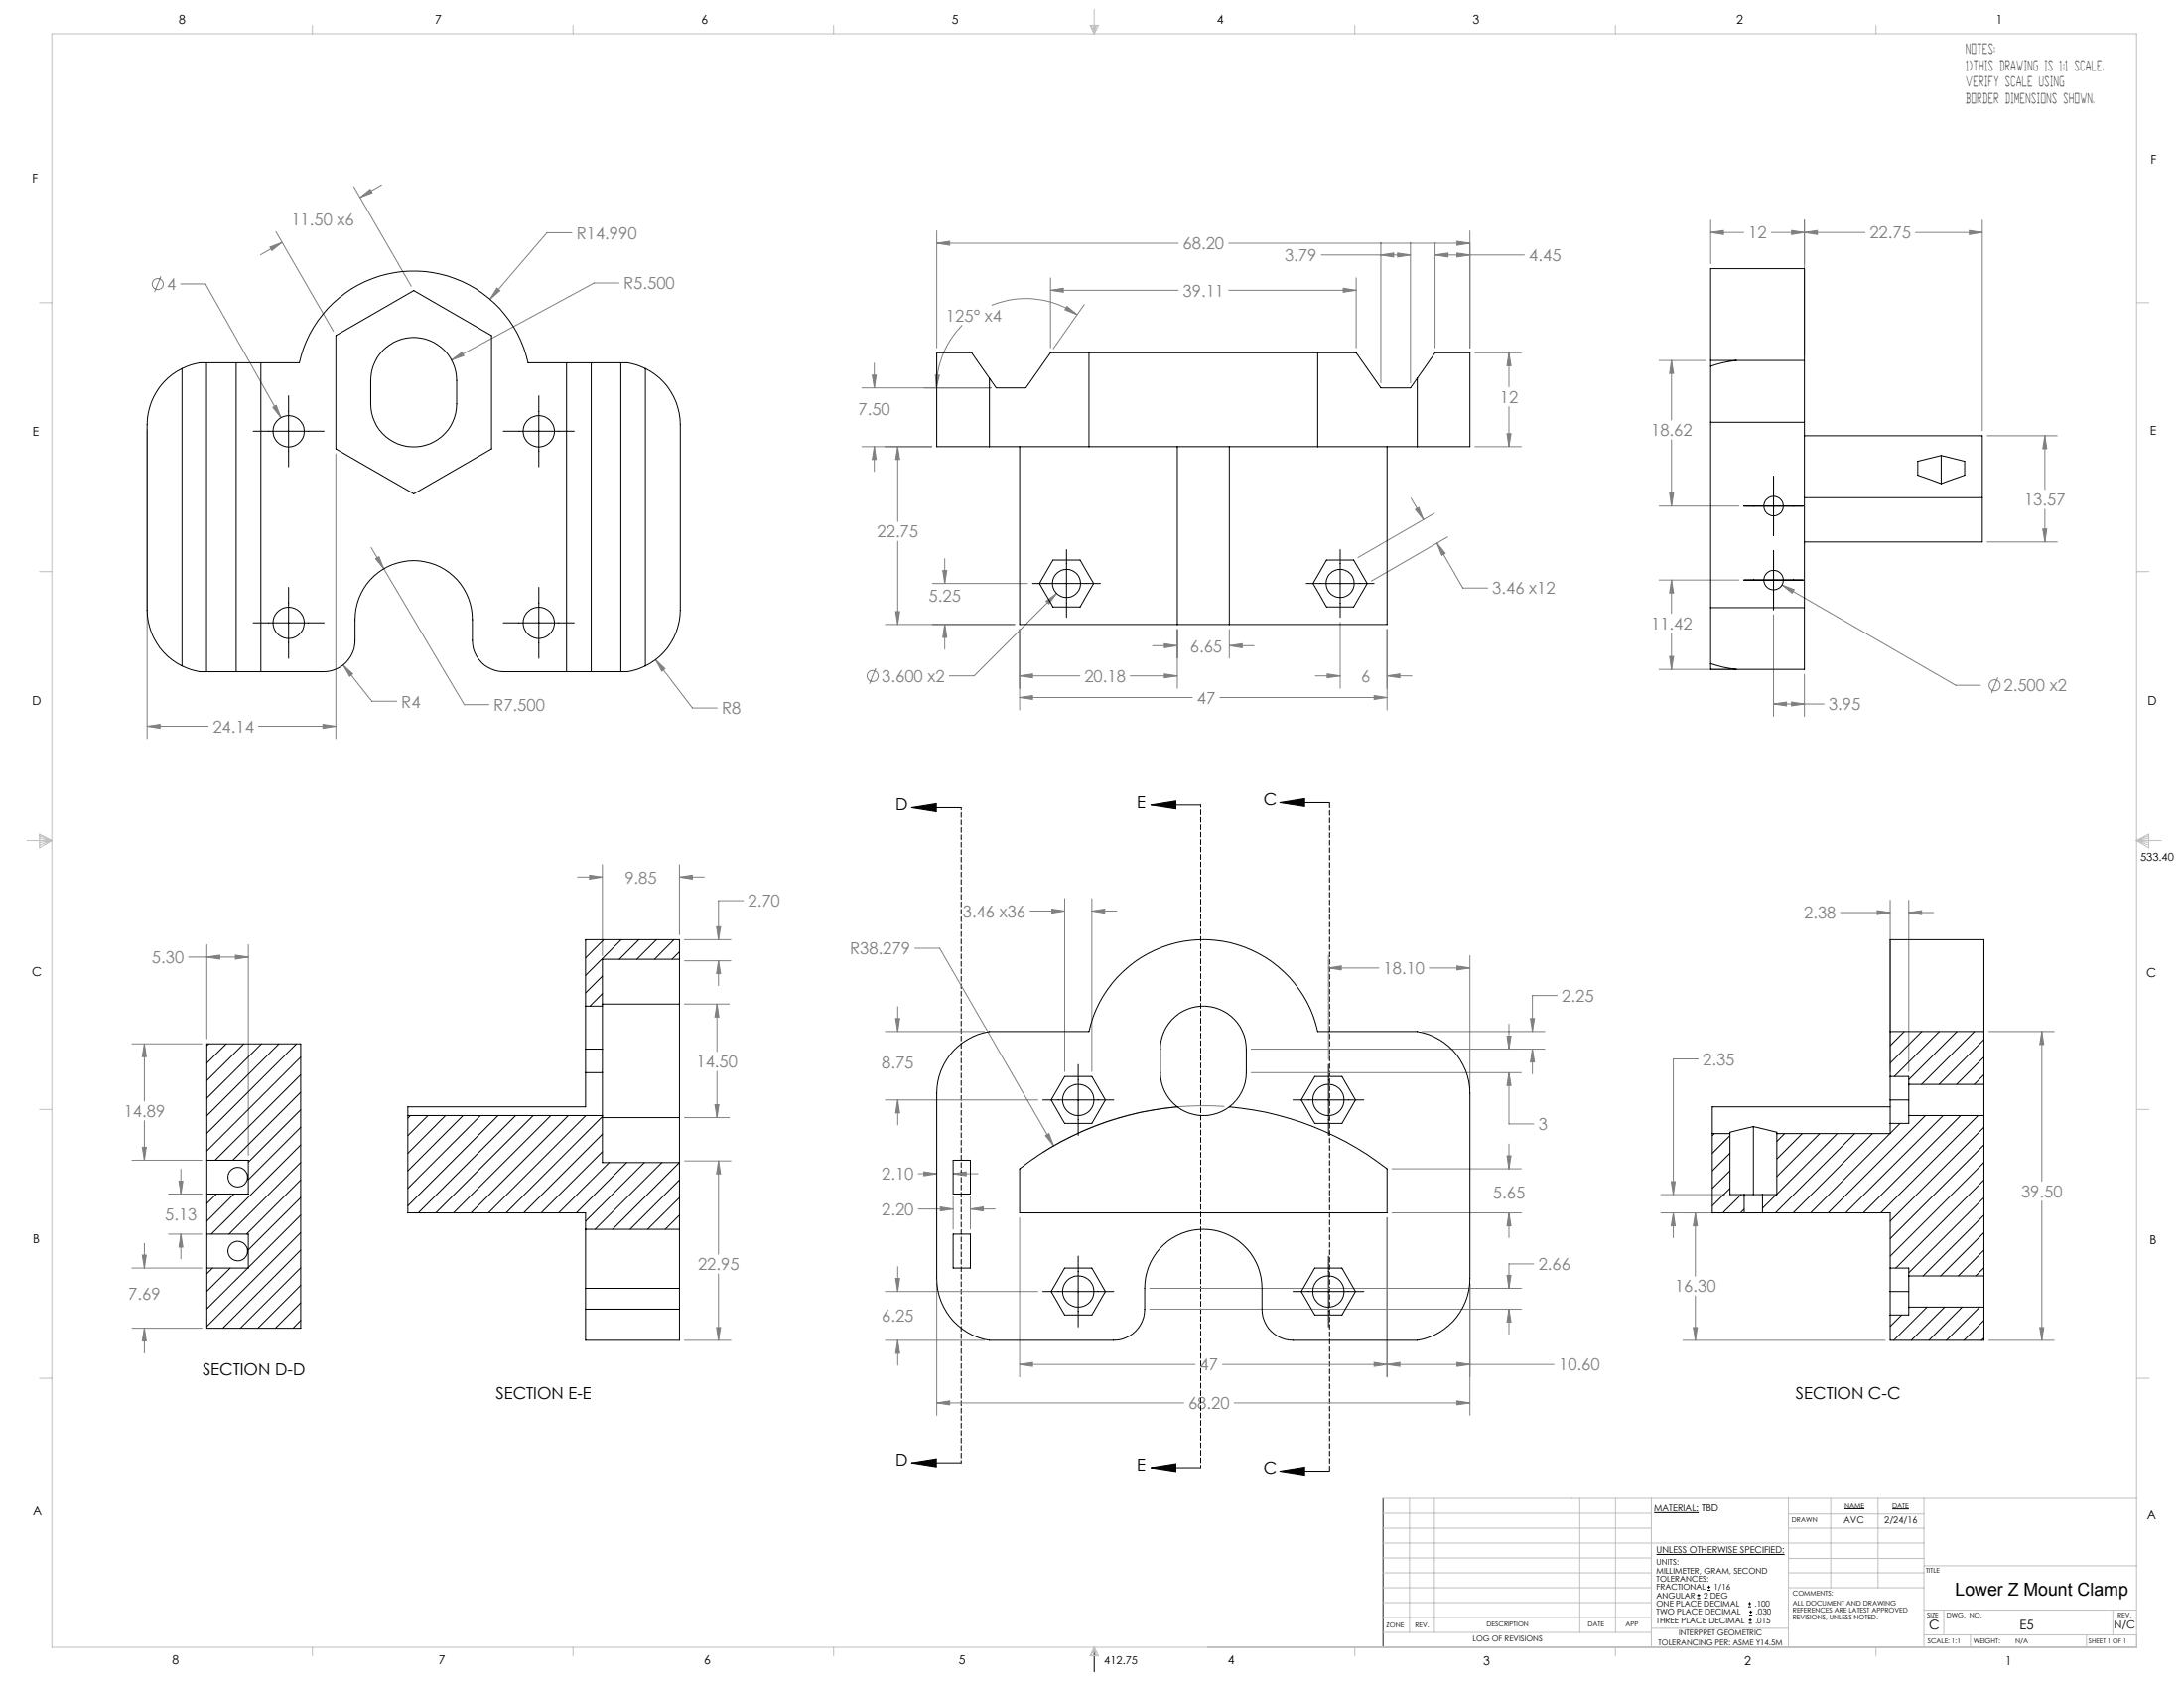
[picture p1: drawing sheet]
<svg xmlns="http://www.w3.org/2000/svg" width="559mm" height="432mm" viewBox="0 0 559 432" stroke-linecap="round" stroke-linejoin="round" font-family="sans-serif">
<g fill="none" stroke="#808080" stroke-width=".25">
<path d="M70.6 59.3l14.7 25.4M90.5 47.8l14.7 25.4M92.1 50.5l2.6-2.1 .5 .9zM97.6 47.3l-5.5 3.2M146.3 59.5h-6.4l-14.5 17.1M239.7 59.1v29.9M376.1 59.1v29.9M437.7 59.5l3.3-.5v1zM437.7 56.3v11.2M437.7 59.5h8.5M453.2 59.5h24M458.4 59l3.3 .5-3.3 .5z"/>
<path d="M461.7 59.5l3.3-.5v1zM461.7 56.3v34.6M490.1 59.5h17.1M503.9 59l3.3 .5-3.3 .5zM507.2 56.3v53.9M41.2 70.7l-1.7 4M46.2 72.6h6.4l19.3 34.3M69.1 63.2l3.1-1.2-2.6 2.1zM72.2 62l-5.5 3.2M127.1 73.7l.8 .7-2.5 2.2zM158.4 72.4h-6.4l-36.5 19.7M239.7 62.2l3.3-.5v1.1z"/>
<path d="M239.7 62.2h61.8M253.7 78.1a23 23 0 0 1 21.9 2.4M268.8 74.3l3.3-.6v1.1zM268.8 71.1v17.9M268.8 74.3h32.7M273 78.4l2.6 2.1-3.1-1.3zM277.4 77.9l-7.9 11.3M314.4 62.2h61.7M314.4 74.3h32.6M338.1 65.2h22.8M343.7 73.7l3.3 .6-3.3 .5zM347 71.1v17.9"/>
<path d="M353.3 65.2l3.3-.5v1.1zM353.3 62.1v35.9M357.6 64.7l3.3 .5-3.3 .6zM360.9 62.1v35.9M367.2 65.2l3.3-.5v1.1zM367.2 62.1v26.9M367.2 65.2h22.8M372.8 64.7l3.3 .5-3.3 .6zM372.8 61.7l3.3 .5-3.3 .6zM115.5 92.1l2.7-2 .5 .9zM220.5 99.2h33.1M223.2 96h1l-.5 3.2z"/>
<path d="M223.7 92.9v6.3M239.3 95.9l1 .1-.7 3.2zM246.2 83.1a22.8 22.8 0 0 0-6.6 16.1M377.4 90.2h11.9M386.1 90.2l.5 3.4h-1zM386.1 90.2v8.8M424.5 92.2h11.9M427.7 92.2l.5 3.3h-1zM427.7 92.2v15.3M37.6 109.9v79.1M69.8 104.2l.9-.5 1.2 3.2zM85.9 116.1v72.9"/>
<path d="M220.5 114.3h17.9M223.7 114.3l.5 3.2h-1zM223.7 114.3v6.3M229.7 114.3l.5 3.2h-1zM229.7 114.3v19.1M377.4 114.3h11.9M385.6 110.9h1l-.5 3.4zM386.1 104v10.3M427.7 112.5v17M508.5 111.5h17.9M523.2 111.5l.5 3.3h-1zM523.2 111.5v13.7"/>
<path d="M229.7 138.5v21.2M361 127.4l3.2 5.5M362.1 130.3l.9-.5 1.2 3.1zM367 131.3l-19.5 11.3M367.7 138.9l2.1 2.6-.9 .6zM367.7 138.9l6.6 11.5h6.3M370.4 137.3l-19.5 11.3M424.5 129.5h20.4M427.2 126.2h1l-.5 3.3zM508.5 138.6h17.9M522.7 135.3h1l-.5 3.3zM523.2 130.2v8.4"/>
<path d="M95 140.1l23.8 40.2h6.3M96.1 142.9l.9-.5 1.2 3.1zM226.5 159.7h33.1M229.2 156.5h1l-.5 3.2zM238.5 149.3h24.4M241.2 145.9h1.1l-.6 3.4zM241.7 159.7l.6 3.4h-1.1zM241.7 142.9v6.4M241.7 159.7v6.4M267.7 153.8l2.6-2-1.9 2.7zM270.3 151.8l-21.1 21.1h-6.3M342.9 159.2v16.9"/>
<path d="M424.5 148.4h20.4M427.7 148.4l.5 3.3h-1zM427.7 148.4v8.5M453.8 157.2v26.1M456 149.6l3.1 1.2-.6 .9zM456 149.6l44.4 25.7h6.3M87.8 170.1l2.4 2.3-.7 .6zM87.8 170.1l7.3 9.3h6.4M167.7 168.8l2.4 2.3-.8 .6zM167.7 168.8l9.5 12.3h6.3M224.1 170.9l-1.6 4M260.9 178.4l3.3-.5v1z"/>
<path d="M260.9 172.9l3.3-.5v1zM260.9 161v20.6M260.9 172.9h15.4M260.9 178.4h44.2M289.2 172.9h12M294.9 165.2h6.3M297.9 164.7l3.3 .5-3.3 .5zM297.9 172.4l3.3 .5-3.3 .5zM301.2 161v15.1M312.1 178.4h42.8M314.5 165.2l3.3-.5v1zM314.5 161v7.3"/>
<path d="M314.5 165.2h6.4M336.5 172.9h6.4M339.6 172.4l3.3 .5-3.3 .5zM351.6 177.9l3.3 .5-3.3 .5zM354.9 172.9l3.3-.5v1zM354.9 161v20.6M354.9 172.9h6.3M424.5 171.2h18.4M427.2 167.9h1l-.5 3.3zM427.7 162v9.2M458.4 179.6l3.3 .5-3.3 .5zM461.7 172.5v10.8"/>
<path d="M511.2 173.3l-1.6 4M37.6 185.8l3.4-.5v1zM37.6 185.8h15.7M66.1 185.8h19.8M82.6 185.3l3.3 .5-3.3 .5zM453.8 180.1l3.3-.5v1zM453.8 180.1h12.9M147.8 224.4h6.3M150.8 223.9l3.3 .5-3.3 .5zM154.1 221.2v23.3M173.8 224.4l3.3-.5v1zM173.8 221.2v17.9"/>
<path d="M173.8 224.4h6.4M183.3 237.1h1.1l-.6 3.3zM190.2 230.4h-6.4v10M263.6 233h8.8M269.1 232.6l3.3 .4-3.3 .6zM272.4 229.9v44.2M279.4 233l3.2-.4v1zM279.4 229.9v44.2M279.4 233h6.3M470.9 233.4h12.7M480.3 232.9l3.3 .5-3.3 .6zM483.6 230.3v43.8"/>
<path d="M488.4 233.4l3.3-.5v1.1zM488.4 230.3v43.8M488.4 233.4h6.3M48.2 244.8h15.3M52.9 244.8l3.3-.5v1.1zM52.9 241.7v24M60.2 244.3l3.3 .5-3.3 .6zM63.5 241.7v53.8M175.1 245.8h11.9M175.1 240.4h11.9M175.1 256.9h11.5M183.4 256.9l.5 3.3h-1z"/>
<path d="M183.4 256.9v12.1M183.8 245.8l.6 3.3h-1.1zM183.8 245.8v6.3M229.7 257.5v6.4M234.1 242.6h6.3l29.2 50.5M339.9 247.6l3.3-.5v1zM339.9 244.4v26.6M339.9 247.6h12.9M365.7 247.6h10.4M372.8 247.1l3.3 .5-3.3 .5zM376.1 244.4v34M398.4 254.7h-6.3v9.2"/>
<path d="M33.8 267h17.8M36.9 267l.5 3.3h-1zM36.9 267v14.7M183.4 274v11.9M226.5 263.9h25.4M229.2 260.6h1l-.5 3.3zM320.1 274.4h69.2M320.1 268.4h75.2M363.9 263.9h31.4M385.6 265.1h1l-.5 3.3zM386.1 274.4l.5 3.3h-1zM386.1 262v6.4"/>
<path d="M386.1 274.4v13.1h6.3M391.6 260.6h1l-.5 3.3zM392.1 268.4l.5 3.3h-1zM392.1 268.4v6.3M434.5 270.9h-6.4v34.7M508.9 263.9h16.7M522.4 263.9l.5 3.3h-1zM522.4 263.9v38.3M33.8 296.8h17.8M36.4 293.5h1l-.5 3.3zM36.9 286.7v10.1M46.3 299.1v6.3"/>
<path d="M175.1 297h11.9M175.1 285.9h11.5M182.9 282.6h1l-.5 3.3zM183.8 297l.6 3.3h-1.1zM183.8 297v23.9M226.5 281.4h39M229.7 281.4l.5 3.3h-1zM229.7 281.4v6.3M236.4 299.8l3.3 .4-3.3 .6zM267.5 290.5l.9-.5 1.2 3.1zM313.3 283a77 77 0 0 0-46.4 11.7M356.2 299h33.1"/>
<path d="M385.6 295.7h1l-.5 3.3zM386.1 292.6v6.4M36.9 318v6.4M43.1 305.4h8.5M43.1 315.7h8.5M45.8 302.2h1l-.5 3.2zM46.3 315.7l.5 3.3h-1zM46.3 315.7v6.4M234.9 309.3h9M234.9 300.2h4.8M240.6 308.8l3.3 .5-3.3 .5zM243.9 300.2l3.3-.4v1z"/>
<path d="M243.9 306.1v8.3M243.9 300.2h6.3M248.3 309.3l3.3-.5v1zM248.3 306.1v8.3M248.3 309.3h6.3M260.9 311.5v40.7M354.9 311.5v40.7M356.2 310.3h33.1M386.1 310.3l.5 3.3h-1zM386.1 310.3v6.3M425 310.3h24.7M425 305.6h16.4"/>
<path d="M427.6 302.3h1l-.5 3.3zM428.1 310.3l.5 3.3h-1zM428.1 310.3v6.3M433.8 310.3l.5 3.3h-1.1zM433.8 310.3v16.2M522.4 307.2v35.7M33.8 324.4h17.8M33.8 339.8h17.8M36.4 321.1h1l-.5 3.3zM36.9 339.8l.5 3.2h-1zM36.9 339.8v6.3M183.3 339.6h1.1l-.6 3.3z"/>
<path d="M183.8 325.9v17M226.5 330.4h39M229.2 327.1h1l-.5 3.3zM229.7 324v6.4M239.7 328.3v33.8M294.1 329.6h95.2M294.1 334.9h95.2M376.1 328.3v33.8M385.6 326.2h1l-.5 3.4zM386.1 334.9l.5 3.3h-1zM386.1 334.9v6.3M392.4 323.3h-6.3v6.3"/>
<path d="M433.2 339.6h1.1l-.5 3.3zM433.8 331.5v11.4M521.9 339.6h1l-.5 3.3zM175.1 342.9h11.9M226.5 342.9h25.4M229.7 342.9l.5 3.3h-1zM229.7 342.9v6.3M239.7 358.9l3.3-.5v1zM239.7 358.9h63.2M260.9 349l3.3-.5v1zM260.9 349h44.9M312.8 349h84.8"/>
<path d="M315.8 358.9h60.3M351.6 348.5l3.3 .5-3.3 .5zM354.9 349l3.3-.5v1zM372.8 358.4l3.3 .5-3.3 .5zM372.8 348.5l3.3 .5-3.3 .5zM430.6 342.9h51.8M508.9 342.9h16.7"/>
<circle cx="40.4" cy="72.7" r="1.4"/>
<circle cx="223.3" cy="172.9" r="1.42"/>
<circle cx="510.4" cy="175.3" r="1.41"/>
</g>
<g fill="none" stroke="#000" stroke-width=".25">
<path d="M64.8 110.3h18.1M73.8 101.2v18.2M128.8 110.3h18.1M137.9 101.2v18.2M446.2 129.5h15.2M453.8 121.9v15.2M64.8 159.3h18.1M73.8 150.2v18.2M128.8 159.3h18.1M137.9 150.2v18.2M264.2 149.3h17.4M272.9 140.6v17.3"/>
<path d="M334.2 149.3h17.4M342.9 140.6v17.3M446.2 148.4h15.2M453.8 140.8v15.2M233.2 206.6h12.7M233.2 206.6l6.4-1v2zM294.5 206l6.3-1.1v2zM294.5 206h12.7M327.4 205.4l6.4-1.1v2zM327.4 205.4h12.7M275.9 272.3v18.1M339.9 272.3v18.1"/>
<path d="M266.8 281.4h18.2M330.8 281.4h18.2M266.8 330.4h18.2M275.9 321.3v18.1M330.8 330.4h18.2M339.9 321.3v18.1M233.2 374.2h12.7M233.2 374.2l6.4-1v2zM294.5 375.4l6.3-1v2zM294.5 375.4h12.7M327.4 376.3l6.4-1v2zM327.4 376.3h12.7"/>
<path d="M423.2 386.9h11.4M423.8 397.6h32.8M471.9 385.9h5.1M484.2 386h4.2M434.2 408.9h.8M434.2 408.1h.8M434.6 407.7v.8M436.9 406.8h.8M436.9 406h.8M437.3 405.6v.8M447.3 411h.8M447.3 410.2h.8"/>
<path d="M447.4 415.3h.8M447.4 414.4h.8M447.5 413.1h.8M447.5 412.3h.8M447.7 409.8v.8M447.8 414.1v.8M448 411.9v.8M280 421.4v6.3"/>
</g>
<path d="M340.2 205.3v171" fill="none" stroke="#000" stroke-width=".25" stroke-dasharray="1.3 .6" stroke-dashoffset="-.1"/>
<path d="M245.9 206.6v167.6M307.2 205.9v169.5" fill="none" stroke="#000" stroke-width=".25" stroke-dasharray="1.3 .6" stroke-dashoffset=".7"/>
<path d="M353.9 383.3v38.1" fill="none" stroke="#191924" stroke-width=".25"/>
<path d="M533.9 421.4h12.8" fill="none" stroke="#c0c0c0" stroke-width=".25" stroke-dasharray="15.2 1.3 1.3 1.3" stroke-dashoffset="10.7"/>
<path d="M546.7 421.4v-3.2" fill="none" stroke="#c0c0c0" stroke-width=".25" stroke-dasharray="15.2 1.3 1.3 1.3"/>
<g fill="none" stroke="#c0c0c0" stroke-width=".25">
<path d="M13.3 8.6h533.4v412.8h-533.4zM79.9 6.5v2.1M146.6 6.5v2.1M213.3 6.5v2.1M278.9 6.5h2.2l-1.1 2.1zM279.1 6.5l.9 2.1M279.6 6.5l.4 2.1M280 2.4v6.2M280.3 6.5l-.3 2.1M280.6 6.5l-.6 2.1M346.6 6.5v2.1M413.3 6.5v2.1"/>
<path d="M480 6.5v2.1M10.1 77.4h3.2M546.7 77.4h3.1M10.1 146.2h3.2M546.7 146.2h3.1M6.9 215h6.4M10.1 213.4l3.2 1.6-3.2 1.9zM10.1 213.8l3.2 1.2M10.1 214.4l3.2 .6M13.3 215l-3.2 1.2M13.3 215l-3.2 .5M546.7 215h6.3"/>
<path d="M546.7 215l3.1 .5M546.7 215l3.1 1.2M546.7 215l3.1-1.6v3.5zM549.8 214.4l-3.1 .6M549.8 213.8l-3.1 1.2M10.1 283.8h3.2M546.7 283.8h3.1M10.1 352.6h3.2M546.7 352.6h3.1M353.9 383.3h192.8M353.9 390.9h68.6M353.9 394.7h138.4"/>
<path d="M353.9 398.5h68.6M353.9 387.1h68.6M360.6 383.3v34.3M367 383.3v34.3M404.2 383.3v34.3M413.3 383.3v34.3M422.5 383.3v38.1M457.6 383.3v38.1M457.6 387.3h34.7M457.6 390.9h34.7M457.6 398.6h34.7M468.4 383.3v22.9"/>
<path d="M480.5 383.3v22.9M492.3 383.3v38.1M353.9 413.8h68.6M353.9 417.6h68.6M353.9 406.2h68.6M353.9 402.3h68.6M353.9 410h68.6M422.5 416.5h35.1M457.6 406.2h34.7M457.6 402.3h34.7M492.3 418.2h54.4M492.3 411.9h54.4"/>
<path d="M492.3 400.5h54.4M497.3 411.9v6.3M504.2 418.2v3.2M533.9 418.2v3.2M540.6 411.9v6.3M79.9 421.4v2.1M146.6 421.4v2.1M213.3 421.4v2.1M280 421.4l1.1 2.2h-2.2zM280 421.4l.6 2.2M280 421.4l-.9 2.2M280 421.4l-.4 2.2"/>
<path d="M280 421.4l.3 2.2M346.6 421.4v2.1M413.3 421.4v2.1M480 421.4v2.1"/>
</g>
<path d="M327.4 205.4l6.4-1.1v2zM327.4 376.3l6.4-1v2zM233.2 206.6l6.4-1v2zM233.2 374.2l6.4-1v2zM294.5 206l6.3-1.1v2zM294.5 375.4l6.3-1v2z" fill="#000"/>
<path d="M240.6 308.8l3.3 .5-3.3 .5zM248.3 309.3l3.3-.5v1zM385.6 295.7h1l-.5 3.3zM386.1 310.3l.5 3.3h-1zM260.9 349l3.3-.5v1zM351.6 348.5l3.3 .5-3.3 .5zM267.5 290.5l2.1 2.6-1.2-3.1zM279.4 233l3.2-.4v1zM269.1 232.6l3.3 .4-3.3 .6zM239.7 358.9l3.3-.5v1zM372.8 358.4l3.3 .5-3.3 .5zM372.8 247.1l3.3 .5-3.3 .5zM339.9 247.6l3.3-.5v1zM229.7 342.9l.5 3.3h-1zM229.2 327.1h1l-.5 3.3zM229.2 260.6h1l-.5 3.3zM229.7 281.4l.5 3.3h-1zM386.1 274.4l.5 3.3h-1zM385.6 265.1h1l-.5 3.3zM243.9 300.2l3.3-.4v1zM236.4 299.8l3.3 .4-3.3 .6zM392.1 268.4l.5 3.3h-1zM391.6 260.6h1l-.5 3.3zM354.9 349l3.3-.5v1zM372.8 348.5l3.3 .5-3.3 .5zM385.6 326.2h1l-.5 3.4zM386.1 334.9l.5 3.3h-1zM267.7 153.8l.7 .7 1.9-2.7zM362.1 130.3l.9-.5 1.2 3.1zM367.7 138.9l2.1 2.6-.9 .6zM260.9 178.4l3.3-.5v1zM351.6 177.9l3.3 .5-3.3 .5zM354.9 172.9l3.3-.5v1zM339.6 172.4l3.3 .5-3.3 .5zM297.9 164.7l3.3 .5-3.3 .5zM314.5 165.2l3.3-.5v1zM260.9 172.9l3.3-.5v1zM297.9 172.4l3.3 .5-3.3 .5zM372.8 64.7l3.3 .5-3.3 .6zM367.2 65.2l3.3-.5v1.1zM239.7 62.2l3.3-.5v1.1zM372.8 61.7l3.3 .5-3.3 .6zM343.7 73.7l3.3 .6-3.3 .5zM268.8 74.3l3.3-.6v1.1zM386.1 90.2l.5 3.4h-1zM385.6 110.9h1l-.5 3.4zM229.2 156.5h1l-.5 3.2zM229.7 114.3l.5 3.2h-1zM353.3 65.2l3.3-.5v1.1zM357.6 64.7l3.3 .5-3.3 .6zM273 78.4l2.6 2.1-3.1-1.3zM239.3 95.9l1 .1-.7 3.2zM241.7 159.7l.6 3.4h-1.1zM241.2 145.9h1.1l-.6 3.4zM223.2 96h1l-.5 3.2zM223.7 114.3l.5 3.2h-1zM456 149.6l2.5 2.1 .6-.9zM458.4 59l3.3 .5-3.3 .5zM437.7 59.5l3.3-.5v1zM503.9 59l3.3 .5-3.3 .5zM461.7 59.5l3.3-.5v1zM523.2 111.5l.5 3.3h-1zM522.7 135.3h1l-.5 3.3zM427.2 167.9h1l-.5 3.3zM427.7 148.4l.5 3.3h-1zM427.7 92.2l.5 3.3h-1zM427.2 126.2h1l-.5 3.3zM458.4 179.6l3.3 .5-3.3 .5zM453.8 180.1l3.3-.5v1zM427.6 302.3h1l-.5 3.3zM428.1 310.3l.5 3.3h-1zM433.2 339.6h1.1l-.5 3.3zM433.8 310.3l.5 3.3h-1.1zM488.4 233.4l3.3-.5v1.1zM480.3 232.9l3.3 .5-3.3 .6zM522.4 263.9l.5 3.3h-1zM521.9 339.6h1l-.5 3.3zM60.2 244.3l3.3 .5-3.3 .6zM52.9 244.8l3.3-.5v1.1zM36.9 267l.5 3.3h-1zM36.4 293.5h1l-.5 3.3zM45.8 302.2h1l-.5 3.2zM46.3 315.7l.5 3.3h-1zM36.4 321.1h1l-.5 3.3zM36.9 339.8l.5 3.2h-1zM150.8 223.9l3.3 .5-3.3 .5zM173.8 224.4l3.3-.5v1zM183.8 245.8l.6 3.3h-1.1zM183.3 237.1h1.1l-.6 3.3zM183.8 297l.6 3.3h-1.1zM183.3 339.6h1.1l-.6 3.3zM183.4 256.9l.5 3.3h-1zM182.9 282.6h1l-.5 3.3zM92.1 50.5l2.6-2.1 .5 .9zM69.1 63.2l3.1-1.2-2.6 2.1zM82.6 185.3l3.3 .5-3.3 .5zM37.6 185.8l3.4-.5v1zM87.8 170.1l1.7 2.9 .7-.6zM96.1 142.9l2.1 2.6-1.2-3.1zM69.8 104.2l2.1 2.7-1.2-3.2zM127.1 73.7l-1.7 2.9 2.5-2.2zM115.5 92.1l3.2-1.1-.5-.9zM167.7 168.8l1.6 2.9 .8-.6z" fill="#808080"/>
<g fill="none" stroke="#000" stroke-width=".25">
<path d="M46.6 94.3l2.2-.9 2.3-.6h25.5a30 30 0 0 1 29.3-23.5 30 30 0 0 1 29.2 23.5h25.5l2.3 .6 2.2 .9M46.6 94.3a16.1 16.1 0 0 0-9 14.3v47.4a16.1 16.1 0 0 0 9 14.4M46.6 94.3v76.1M52.8 92.8v79M60.4 92.8v79M66.7 92.8v79M85.9 85.8l20-11.5 19.9 11.5v29l-19.9 11.5-20-11.5zM97.9 89.7a11 11 0 0 1 12-2.6 11 11 0 0 1 6.9 10.2v6a11 11 0 0 1-10.9 11 11 11 0 0 1-11-11v-6a10.9 10.9 0 0 1 3-7.6zM145 92.8v79M151.3 92.8v79M158.9 92.8v79M165.1 94.3a16.1 16.1 0 0 1 9 14.3v47.4a16.1 16.1 0 0 1-9 14.4"/>
<path d="M165.1 94.3v76.1M253.2 96.8l-4.6-6.6h-8.9v24.1h13.5M253.2 96.8v17.5M278.6 90.2h58.5M278.6 90.2v24.1M278.6 90.2h-9.8l-6.3 9h-7.6l-1.7-2.4M337.1 90.2v24.1M337.1 90.2h9.9l6.3 9h7.6l1.7-2.4M362.6 96.8l4.6-6.6h8.9v24.1h-13.5M362.6 96.8v17.5M437.7 93.7v14.3M437.7 92.2v-23.5h24v23.5"/>
<path d="M437.7 92.2h24M437.7 92.2v1.5M444.2 92.2a29.3 29.3 0 0 0-6.5 1.5M461.7 92.2v15.8M253.2 114.3h25.4M260.9 114.3v45.4h40.3M278.6 114.3h58.5M301.2 114.3v45.4M314.5 114.3v45.4M337.1 114.3h25.5M354.9 114.3v45.4h-40.4M437.7 108h24"/>
<path d="M437.7 108v47.4M461.7 111.5h45.5v15.8M461.7 108v47.4M496.7 116.5l-6 1.5v3.6l6 2.1M496.7 116.5l6 1.5v3.6l-6 2.1M496.7 116.5v7.2M461.7 127.3h45.5M507.2 127.3v11.3h-45.5M269.4 143.3h7l3.4 6-3.4 6h-7l-3.4-6zM301.2 159.7h13.3M339.4 143.3h7l3.4 6-3.4 6h-7l-3.4-6zM437.7 155.4v14.4"/>
<path d="M437.7 155.4h24M461.7 155.4v15.8h-24v-1.4M46.6 170.4l2.2 .9 2.3 .5h31.8a8 8 0 0 0 7.9-8 25.7 25.7 0 0 1 1-10.7 15 15 0 0 1 16.8-9.4 15 15 0 0 1 12.3 14.8v5.3a8 8 0 0 0 7.9 8h31.8l2.3-.5 2.2-.9M437.7 169.8a29.3 29.3 0 0 0 6.5 1.4M149.8 257.4v11M149.8 257.4v-17h24v74.1M149.8 257.4h4.3M150 240.4l-.2 .1M154.1 257.4v11M154.1 256.9h19.7M154.1 249.7l-4.3 4.3M154.1 254.2l-3.1 3.2"/>
<path d="M154.5 240.4l-4.7 4.6M159 240.4l-9.2 9.1M163.5 240.4l-5 5M168 240.4l-5.1 5M172.4 240.4l-4.9 5M173.8 245.4h-19.7v12M173.8 243.5l-1.9 1.9M52.9 267h24v72.8h-24zM53.4 267l-.5 .5M57.9 267l-5 5M62.4 267l-9.5 9.4M66.9 267l-14 14"/>
<path d="M71.4 267l-18.5 18.4M75.8 267l-22.9 22.9M76.9 270.4l-24 24M76.9 274.9l-21.9 21.9M76.9 279.4l-17.4 17.4M149.8 274.4v8.7h-45.4v2.3M149.8 268.4v6M149.8 274.4h4.3M149.8 268.4h4.3M154.1 274.4v11M154.1 268.4v6M244 268.7a16.5 16.5 0 0 1 9.2-4.8h25.4a30 30 0 0 1 29.3-23.5 30 30 0 0 1 29.2 23.5h25.5a16 16 0 0 1 13.5 15.8v47.4a16 16 0 0 1-13.5 15.8h-31.7a7.9 7.9 0 0 1-8-8 25.8 25.8 0 0 0-1-10.8 15 15 0 0 0-16.8-9.4 15 15 0 0 0-12.2 14.9v5.3a7.9 7.9 0 0 1-8 8h-31.7a16 16 0 0 1-13.5-15.8v-47.4a16.1 16.1 0 0 1 4.3-11z"/>
<path d="M272.4 275.4h7l3.4 6-3.4 6h-7l-3.4-6zM336.4 275.4h7l3.4 6-3.4 6h-7l-3.4-6zM483.6 263.9v-23.5h24v23.5M483.6 263.9h24M483.6 275.4h4.8v2M483.6 263.9v26.1h-29M487.2 263.9l-3.6 3.6M488.4 277.4v8M488.4 277.4h19.2M491.7 263.9l-8.1 8.1M496.2 263.9l-11.5 11.5M500.7 263.9l-12.3 12.3"/>
<path d="M505.2 263.9l-13.5 13.5M507.6 277.4v8M507.6 263.9v13.5M507.6 265.9l-11.5 11.5M507.6 270.4l-7 7M507.6 274.9l-2.5 2.5M52.9 296.8h10.6v8.6h-10.6M76.9 283.9l-13.4 13.4M76.9 288.4l-13.4 13.4M76.9 292.9l-22.8 22.8M76.9 297.4l-18.3 18.3M104.4 285.4v24.9h45.4v4.2"/>
<path d="M104.4 285.4h49.7M105 285.4l-.6 .6M109.5 285.4l-5.1 5.1M114 285.4l-9.6 9.6M118.5 285.4l-14.1 14.1M122.9 285.4l-18.5 18.6M127.5 285.4l-23.1 23.1M131.9 285.4l-24.9 24.9M136.4 285.4l-24.9 24.9M140.9 285.4l-24.9 24.9M145.4 285.4l-24.9 24.9M149.9 285.4l-24.9 24.9"/>
<path d="M154.1 285.4v12h19.7M154.1 285.9h19.7M154.1 285.6l-24.6 24.7M154.1 290.1l-20.1 20.2M154.1 294.6l-15.6 15.7M155.9 297.4l-13 12.9M160.3 297.4l-12.8 12.9M164.9 297.4l-15.1 15M169.3 297.4l-17 17.1M173.8 297.4l-17.1 17.1M243.9 296.8h4.4v8.6h-4.4zM301.2 283.1a76.8 76.8 0 0 0-40.3 15.9v11.3h94v-11.3a76.8 76.8 0 0 0-40.4-15.9"/>
<path d="M301.2 283.1a11.1 11.1 0 0 0 13.3 0M301.2 283.1a10.9 10.9 0 0 1-4.3-8.7v-6a11 11 0 0 1 11-11 11 11 0 0 1 11 11v6a10.9 10.9 0 0 1-4.4 8.7M438.1 290v20.3h8.2M438.1 290h4.5M438.6 290l-.5 .5M442.6 290.5l-4.5 4.5M442.6 295l-4.5 4.5M442.6 299.5l-4.5 4.5M442.6 290v15.6h3.7M448.6 288.2l6 1.4v.4M448.6 288.2l-6 1.4v.4M448.6 288.2v17.4"/>
<path d="M454.6 290v15.6h-3.6M456.6 290l-2 2M461.1 290l-6.5 6.5M465.6 290l-11 11M470.1 290l-15.5 15.5M474.6 290l-20.3 20.3M479.1 290l-20.3 20.3M483.6 290l-20.3 20.3M483.6 283.1h-45.5v6.9M483.6 281.4h4.8M486.2 287.4l-2.6 2.5M488.4 285.4v2h-4.8"/>
<path d="M488.4 285.4h19.2M492.7 285.4l-25 24.9M497.2 285.4l-25 24.9M501.7 285.4l-25 24.9M506.1 285.4l-24.9 24.9M507.6 285.4v41M507.6 288.4l-24 24M507.6 292.9l-24 24M507.6 297.4l-24 23.9M52.9 315.7h10.6v8.7h-10.6M55.4 305.4l-2.5 2.5M59.9 305.4l-7 7"/>
<path d="M76.9 301.8l-13.8 13.9M76.9 306.4l-13.4 13.3M76.9 310.8l-13.4 13.4M76.9 315.3l-24 24M76.9 319.8l-19.9 20M149.8 314.5v15.1M149.8 314.5h24M173.8 314.5v15.1M173.8 301.8l-12.6 12.7M173.8 306.4l-8.1 8.1M173.8 310.8l-3.6 3.7M243.9 315.7h4.4v8.7h-4.4z"/>
<path d="M442.6 304l-4.5 4.5M445.5 305.6l-4.7 4.7M446.3 309.3l-1 1M446.3 305.6h4.7M446.3 310.3h4.7M446.3 305.6v4.7M451 310.3h32.6v32.6h24v-8.5M451 305.6v4.7M454.5 305.6l-3.5 3.5M507.6 301.8l-22.5 22.6M507.6 306.4l-19.2 19.2M507.6 310.8l-15.5 15.6"/>
<path d="M507.6 315.3l-11.1 11.1M507.6 319.8l-6.5 6.6M54.4 324.4l-1.5 1.5M58.9 324.4l-6 5.9M63.4 324.4l-10.5 10.4M76.9 324.3l-15.4 15.5M76.9 328.8l-10.9 11M76.9 333.3l-6.5 6.5M76.9 337.7l-1.9 2.1M149.8 334.9v8h24v-8M149.8 329.6v5.3M149.8 329.6h24"/>
<path d="M149.8 334.9h24M173.8 329.6v5.3M272.4 324.4h7l3.4 6-3.4 6h-7l-3.4-6zM336.4 324.4h7l3.4 6-3.4 6h-7l-3.4-6zM483.6 324.4h4.8v2M483.6 330.4h4.8M486.6 336.4l-3 2.9M488.4 326.4v8M488.4 334.4v2h-4.8M488.4 326.4h19.2M488.4 334.4h19.2M488.6 334.4l-.2 .1"/>
<path d="M493 334.4l-8.5 8.5M497.6 334.4l-8.6 8.5M502 334.4l-8.5 8.5M506.5 334.4l-8.5 8.5M507.6 326.4v8M507.6 324.3l-2.1 2.1M507.6 337.7l-5.1 5.2M507.6 342.3l-.6 .6"/>
<circle cx="73.9" cy="110.3" r="4"/>
<circle cx="137.8" cy="110.3" r="4"/>
<circle cx="453.8" cy="129.5" r="2.49"/>
<circle cx="73.9" cy="159.3" r="4"/>
<circle cx="137.8" cy="159.3" r="4"/>
<circle cx="272.9" cy="149.3" r="3.6"/>
<circle cx="342.9" cy="149.3" r="3.6"/>
<circle cx="453.8" cy="148.4" r="2.5"/>
<circle cx="275.9" cy="281.4" r="4"/>
<circle cx="339.9" cy="281.4" r="4"/>
<circle cx="60.8" cy="301.1" r="2.51"/>
<circle cx="60.8" cy="320" r="2.51"/>
<circle cx="275.9" cy="330.4" r="4"/>
<circle cx="339.9" cy="330.4" r="4"/>
</g>
<text font-size="4.6" x="500.3" y="408.2">Lower Z Mount Clamp</text>
<g font-size="4.2" fill="#808080">
<text x="74.5" y="57.6">11.50 x6</text>
<text x="147.5" y="61.1">R14.990</text>
<text x="302.7" y="63.8">68.20</text>
<text x="447.4" y="61.1">12</text>
<text x="478.4" y="61.1">22.75</text>
<text x="328.7" y="66.8">3.79</text>
<text x="391.2" y="66.8">4.45</text>
<text x="42.7" y="74.2">4</text>
<text x="159.5" y="74">R5.500</text>
<text x="302.7" y="75.8">39.11</text>
<text x="242.1" y="82.2">125° x4</text>
<text x="219.6" y="106.2">7.50</text>
<text x="383.8" y="103.1">12</text>
<text x="422.4" y="111.6">18.62</text>
<text x="517.9" y="129.3">13.57</text>
<text x="224.4" y="137.5">22.75</text>
<text x="237.7" y="153.9">5.25</text>
<text x="381.8" y="152">3.46 x12</text>
<text x="422.4" y="161">11.42</text>
<text x="304.5" y="166.8">6.65</text>
<text x="225.6" y="174.5">3.600 x2</text>
<text x="277.5" y="174.5">20.18</text>
<text x="348.3" y="174.5">6</text>
<text x="512.7" y="176.8">2.500 x2</text>
<text x="102.7" y="181">R4</text>
<text x="126.3" y="181.9">R7.500</text>
<text x="184.7" y="182.7">R8</text>
<text x="306.3" y="180">47</text>
<text x="467.9" y="181.7">3.95</text>
<text x="54.4" y="187.4">24.14</text>
<text x="159.9" y="226">9.85</text>
<text x="191.4" y="232">2.70</text>
<text x="246.3" y="234.6">3.46 x36</text>
<text x="461.6" y="235">2.38</text>
<text x="217.5" y="244.2">R38.279</text>
<text x="38.8" y="246.4">5.30</text>
<text x="354" y="249.2">18.10</text>
<text x="399.6" y="256.2">2.25</text>
<text x="178.2" y="273.1">14.50</text>
<text x="225.6" y="273.4">8.75</text>
<text x="435.7" y="272.5">2.35</text>
<text x="31.7" y="285.8">14.89</text>
<text x="393.6" y="289.1">3</text>
<text x="225.6" y="301.8">2.10</text>
<text x="225.6" y="310.9">2.20</text>
<text x="382" y="306.6">5.65</text>
<text x="517.2" y="306.3">39.50</text>
<text x="42.2" y="312.1">5.13</text>
<text x="178.6" y="325">22.95</text>
<text x="393.6" y="324.9">2.66</text>
<text x="32.8" y="332.4">7.69</text>
<text x="428.5" y="330.6">16.30</text>
<text x="225.6" y="338">6.25</text>
<text x="307" y="350.6">47</text>
<text x="398.8" y="350.6">10.60</text>
<text x="304" y="360.5">68.20</text>
</g>
<g font-size="4.2">
<text x="229.2" y="207.3">D</text>
<text x="290.9" y="206.7">E</text>
<text x="323.3" y="206.1">C</text>
<text x="51.8" y="351.9">SECTION D-D</text>
<text x="126.9" y="358">SECTION E-E</text>
<text x="459.5" y="358">SECTION C-C</text>
<text x="229.2" y="374.9">D</text>
<text x="290.9" y="376.1">E</text>
<text x="323.3" y="377">C</text>
</g>
<g font-size="3.5">
<text x="503.1" y="13.8">NOTES:</text>
<text x="503.1" y="18">1)THIS DRAWING IS 1:1 SCALE.</text>
<text x="503.1" y="22.2">VERIFY SCALE USING</text>
<text x="503.1" y="26.4">BORDER DIMENSIONS SHOWN.</text>
</g>
<g font-size="3.4">
<text x="493.6" y="416.9">C</text>
<text x="516.8" y="416.9">E5</text>
</g>
<g font-size="3.2">
<text x="45.7" y="6.1">8</text>
<text x="111.3" y="6.1">7</text>
<text x="179.5" y="6.1">6</text>
<text x="243.5" y="6.1">5</text>
<text x="311.3" y="6">4</text>
<text x="376.8" y="6.1">3</text>
<text x="444.3" y="6.1">2</text>
<text x="510.7" y="6">1</text>
<text x="550.3" y="41.8">F</text>
<text x="8.2" y="46.6">F</text>
<text x="8.4" y="111.5">E</text>
<text x="550.1" y="111.2">E</text>
<text x="8.2" y="180.2">D</text>
<text x="549.6" y="180.4">D</text>
<text x="8.2" y="249.7">C</text>
<text x="549.2" y="249.9">C</text>
<text x="8.4" y="318">B</text>
<text x="550" y="318.2">B</text>
<text x="8.4" y="387.6">A</text>
<text x="549.4" y="388.7">A</text>
<text x="44.1" y="425.8">8</text>
<text x="112.2" y="425.8">7</text>
<text x="180.2" y="425.8">6</text>
<text x="245.3" y="425.7">5</text>
<text x="314.1" y="425.7">4</text>
<text x="379.5" y="425.8">3</text>
<text x="446.4" y="425.8">2</text>
<text x="513.1" y="425.8">1</text>
</g>
<g font-size="2.8">
<text x="547.6" y="220.2">533.40</text>
<text x="540.9" y="416.6">N/C</text>
<text x="282.5" y="425.7">412.75</text>
</g>
<g font-size="2.4">
<text x="423.2" y="386.7">MATERIAL: TBD</text>
<text x="471.7" y="389.7">AVC</text>
<text x="482.2" y="389.7">2/24/16</text>
<text x="423.8" y="397.4">UNLESS OTHERWISE SPECIFIED:</text>
</g>
<g font-size="2.1">
<text x="423.8" y="400.4">UNITS:</text>
<text x="423.8" y="402.5">MILLIMETER, GRAM, SECOND</text>
<text x="423.8" y="404.7">TOLERANCES:</text>
<text x="423.8" y="406.8">FRACTIONAL</text>
<text x="438.5" y="406.8">1/16</text>
<text x="423.8" y="413.1">TWO PLACE DECIMAL</text>
<text x="423.8" y="411">ONE PLACE DECIMAL</text>
<text x="423.8" y="408.9">ANGULAR</text>
<text x="435.9" y="408.9">2 DEG</text>
<text x="448.9" y="411">.100</text>
<text x="449.2" y="413.1">.030</text>
<text x="423.8" y="415.2">THREE PLACE DECIMAL</text>
<text x="449.1" y="415.2">.015</text>
</g>
<g font-size="2">
<text x="376.8" y="420">LOG OF REVISIONS</text>
<text x="429.5" y="418.4">INTERPRET GEOMETRIC</text>
<text x="424.3" y="420.9">TOLERANCING PER: ASME Y14.5M</text>
</g>
<g font-size="1.8">
<text x="458.4" y="389.5">DRAWN</text>
<text x="471.9" y="385.7">NAME</text>
<text x="484.2" y="385.8">DATE</text>
<text x="492.8" y="402.2">TITLE</text>
<text x="458.7" y="408.2">COMMENTS:</text>
<text x="458.7" y="410.7">ALL DOCUMENT AND DRAWING</text>
<text x="458.7" y="412.5">REFERENCES ARE LATEST APPROVED</text>
<text x="493.1" y="413.7">SIZE</text>
<text x="498" y="413.8">DWG. NO.</text>
<text x="541.8" y="413.7">REV.</text>
<text x="354.8" y="416.3">ZONE</text>
<text x="362" y="416.2">REV.</text>
<text x="380.4" y="416.2">DESCRIPTION</text>
<text x="406.3" y="416.2">DATE</text>
<text x="415.9" y="416">APP</text>
<text x="458.7" y="414.2">REVISIONS, UNLESS NOTED.</text>
<text x="493.2" y="420.5">SCALE: 1:1</text>
<text x="504.9" y="420.5">WEIGHT:</text>
<text x="515.6" y="420.5">N/A</text>
</g>
<text font-size="1.7" x="534.4" y="420.3">SHEET 1 OF 1</text>
</svg>
